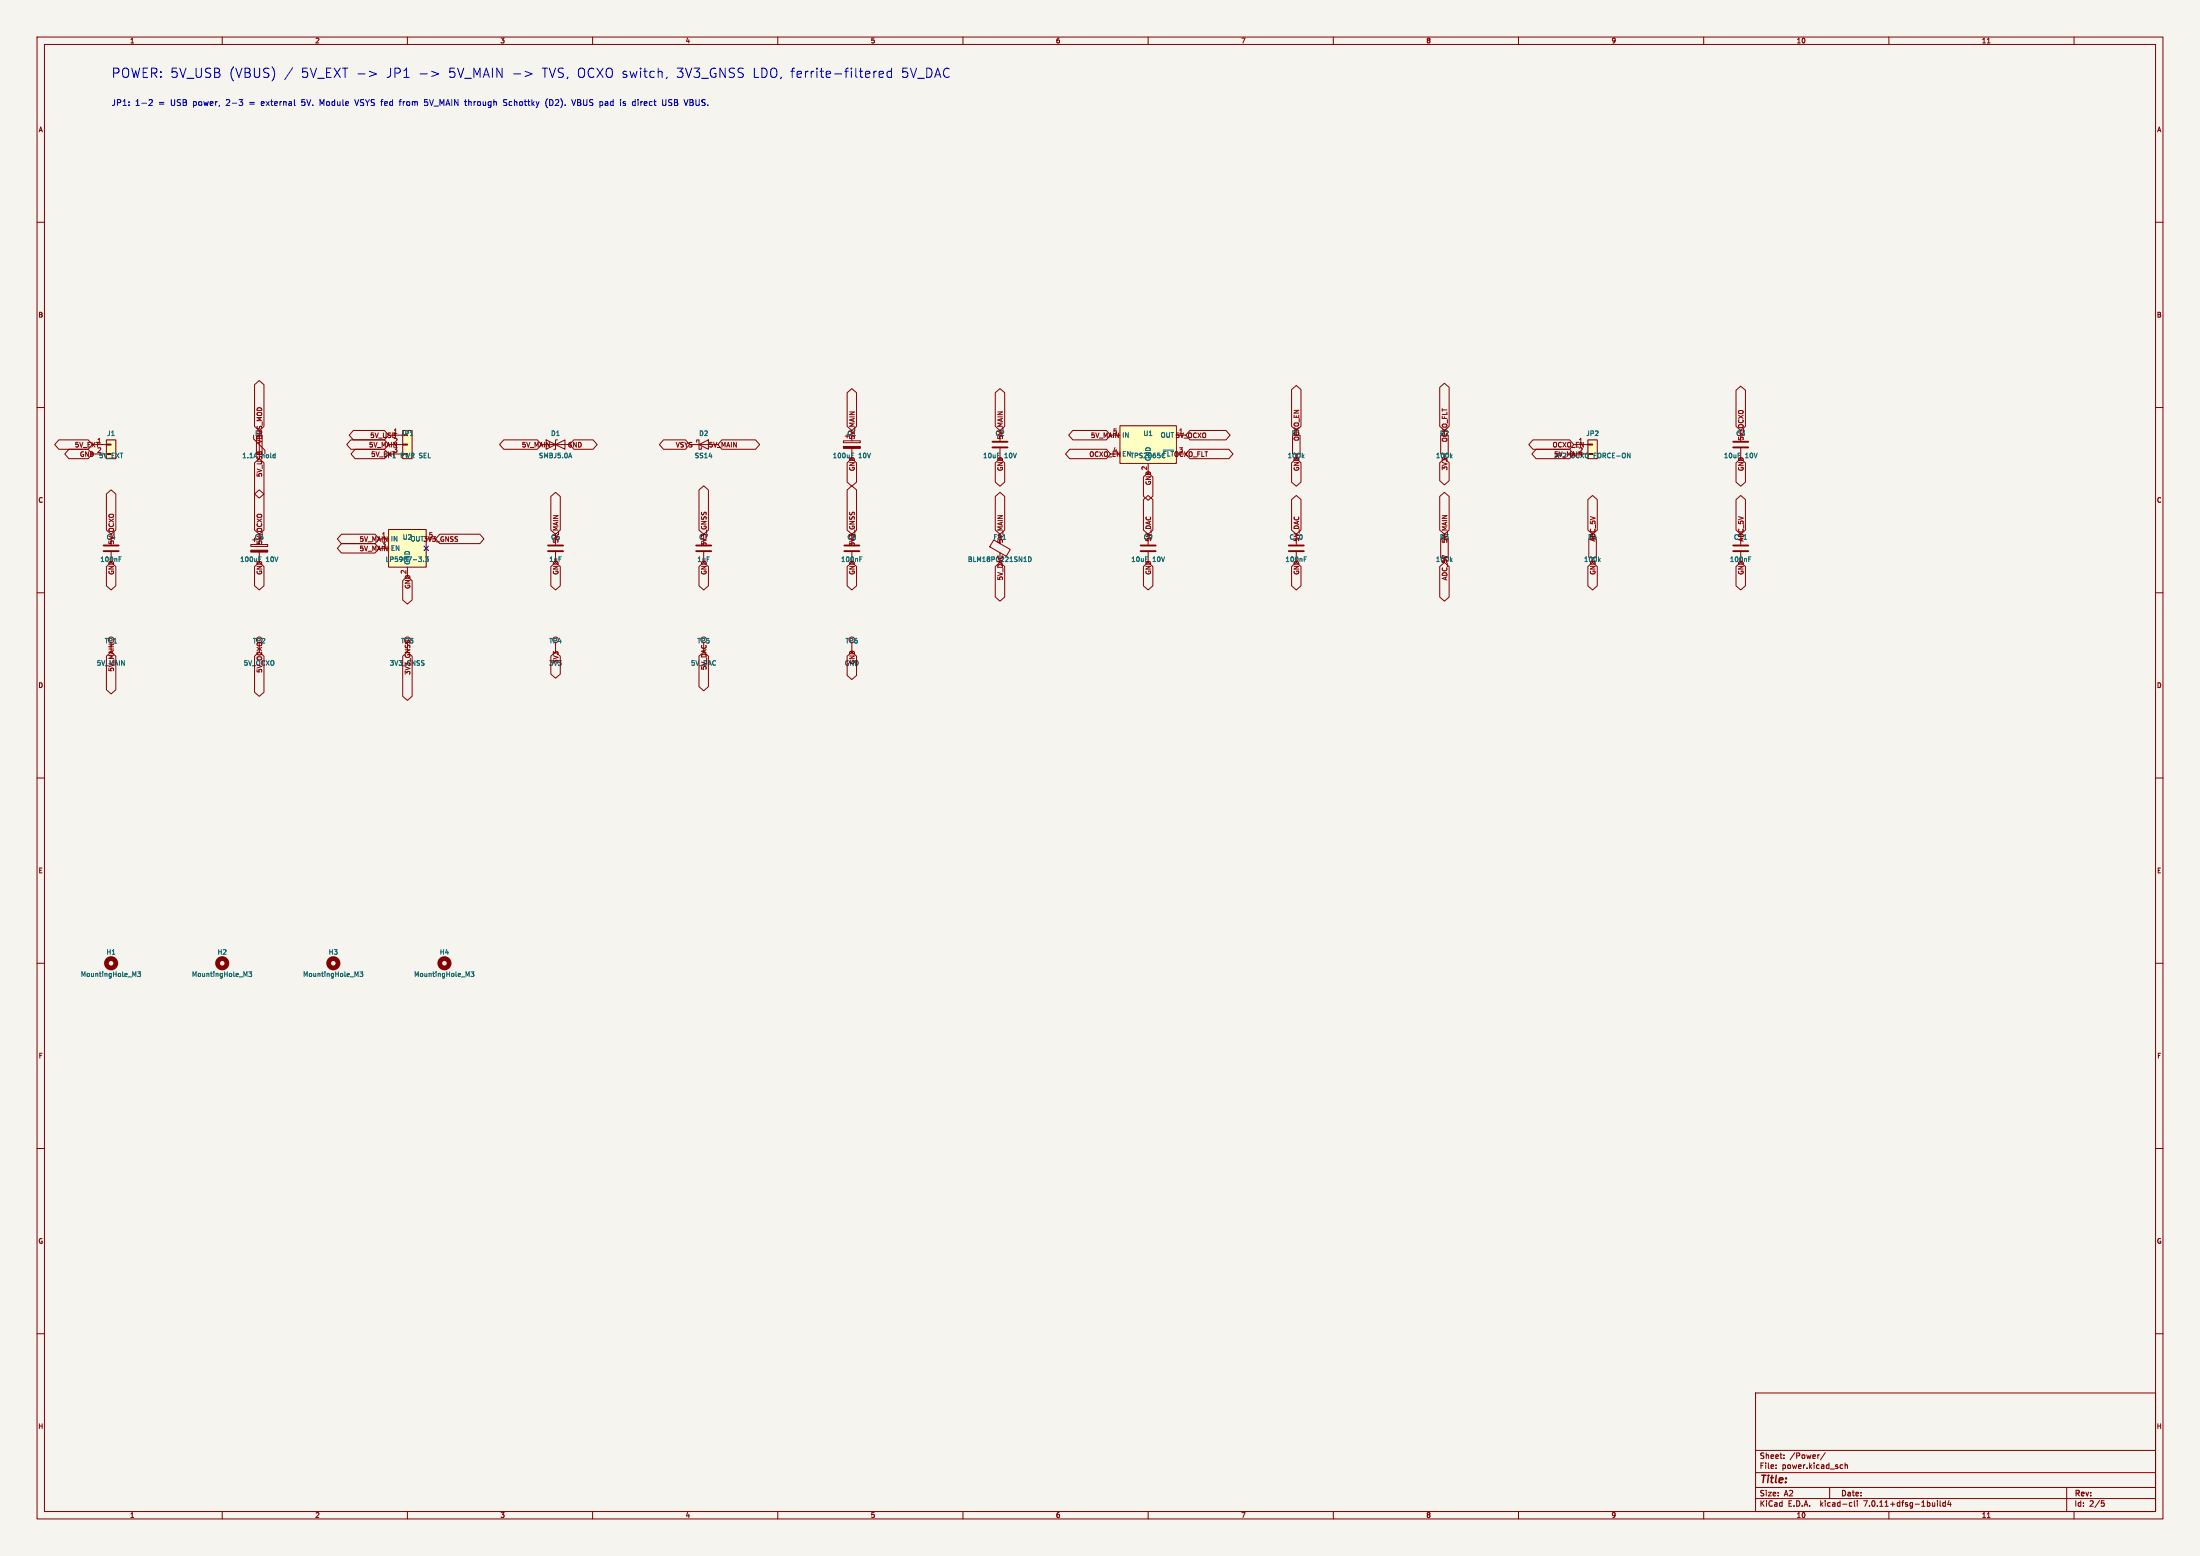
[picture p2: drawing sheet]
<svg xmlns="http://www.w3.org/2000/svg" width="594mm" height="420mm" viewBox="0 0 594 420" stroke-linecap="round" stroke-linejoin="round" font-family="sans-serif">
<path d="M0 0h594v420h-594z" fill="#f5f4ef" stroke="#f5f4ef" stroke-width=".27"/>
<g fill="none" stroke="#840000" stroke-width=".27">
<path d="M10 10h574v400h-574zM12 12h570v396h-570zM60 10v2M110 10v2M160 10v2M210 10v2M260 10v2M310 10v2M360 10v2M410 10v2M460 10v2M510 10v2"/>
<path d="M536.6 11.6h.7M560 10v2M10 60h2M582 60h2M10 110h2M15.9 118.7h7.9l1.1 1.3-1.1 1.3h-7.9l-1.1-1.3zM24.9 120h3.8M28.7 119.9h1.3v.2h-1.3zM28.7 118.7h2.6v5.1h-2.6zM68.5 117.5v1l3 3v1M68.7 103.8l1.3-1.1 1.3 1.1v11.3l-1.3 1.1-1.3-1.1zM69.2 117.5h1.6v5h-1.6z"/>
<path d="M70 117.5v5M94.7 118.7h9.1l1.1 1.3-1.1 1.3h-9.1l-1.1-1.3zM95.4 116.2h8.4l1.1 1.3-1.1 1.2h-8.4l-1.1-1.2zM104.9 120h3.8M104.9 117.5h3.8M108.7 119.9h1.3v.2h-1.3zM108.7 116.2h2.6v7.6h-2.6zM136 118.7h9.1l1.1 1.3-1.1 1.3h-9.1l-1.1-1.3zM147.5 118.7v2.6l5-2.6v2.6zM148.7 120h5.1M150.5 118.7h-.5v2.6h-.5M154.9 118.7h5.2l1.1 1.3-1.1 1.3h-5.2l-1.1-1.3z"/>
<path d="M179.1 118.7h6l1.1 1.3-1.1 1.3h-6l-1.1-1.3zM186.2 120h5.1M188.1 119.4v-.7h.6v2.6h.7v-.7M188.7 120l2.6-1.3v2.6zM194.9 118.7h9.1l1.1 1.3-1.1 1.3h-9.1l-1.1-1.3zM227.7 119h4.6v.5h-4.6zM228.7 106l1.3-1.1 1.3 1.1v9.1l-1.3 1.1-1.3-1.1zM268.7 106l1.3-1.1 1.3 1.1v9.1l-1.3 1.1-1.3-1.1zM289.7 116.2h9l1.1 1.3-1.1 1.2h-9l-1.2-1.2zM302.4 114.9h15.2v10.2h-15.2zM321.3 116.2h9.7l1.1 1.3-1.1 1.2h-9.7l-1.1-1.2zM348.7 105.2l1.3-1.2 1.3 1.2v9.9l-1.3 1.1-1.3-1.1z"/>
<path d="M349 117.5h2v5h-2zM388.7 104.6l1.3-1.2 1.3 1.2v10.5l-1.3 1.1-1.3-1.1zM389 117.5h2v5h-2zM413.9 118.7h9.9l1.1 1.3-1.1 1.3h-9.9l-1.1-1.3zM424.9 120h3.8M428.7 119.9h1.3v.2h-1.3zM428.7 118.7h2.6v5.1h-2.6zM468.7 105.3l1.3-1.1 1.3 1.1v9.8l-1.3 1.1-1.3-1.1zM582 110h2M18.6 121.3h5.2l1.1 1.2-1.1 1.3h-5.2l-1.1-1.3zM24.9 122.5h3.8M28.7 133.3l1.3-1.1 1.3 1.1v9.8l-1.3 1.1-1.3-1.1z"/>
<path d="M68.7 133.3l1.3-1.1 1.3 1.1v9.8l-1.3 1.1-1.3-1.1zM68.7 124.9l1.3-1.1 1.3 1.1v8.4l-1.3 1.1-1.3-1.1zM95.9 121.3h7.9l1.1 1.2-1.1 1.3h-7.9l-1.1-1.3zM104.9 122.5h3.8M148.7 134l1.3-1.1 1.3 1.1v9.1l-1.3 1.1-1.3-1.1zM188.7 132.3l1.3-1.2 1.3 1.2v10.8l-1.3 1.1-1.3-1.1zM228.7 132.3l1.3-1.2 1.3 1.2v10.8l-1.3 1.1-1.3-1.1zM228.7 124.9l1.3-1.1 1.3 1.1v5.2l-1.3 1.1-1.3-1.1zM230 121v2.8M268.7 134l1.3-1.1 1.3 1.1v9.1l-1.3 1.1-1.3-1.1zM268.7 124.9l1.3-1.1 1.3 1.1v5.2l-1.3 1.1-1.3-1.1zM270 121v2.8"/>
<path d="M288.8 121.3h9.9l1.1 1.2-1.1 1.3h-9.9l-1.1-1.3zM308.7 134.9l1.3-1.2 1.3 1.2v8.2l-1.3 1.1-1.3-1.1zM308.7 128.7l1.3-1.1 1.3 1.1v5.2l-1.3 1.1-1.3-1.1zM310 125.1v2.5M321.3 121.3h10.5l1.1 1.2-1.1 1.3h-10.5l-1.1-1.3zM348.7 134.9l1.3-1.2 1.3 1.2v8.2l-1.3 1.1-1.3-1.1zM348.7 124.9l1.3-1.1 1.3 1.1v5.2l-1.3 1.1-1.3-1.1zM388.7 134l1.3-1.1 1.3 1.1v9.1l-1.3 1.1-1.3-1.1zM388.7 124.9l1.3-1.1 1.3 1.1v4.9l-1.3 1.1-1.3-1.1zM414.7 121.3h9.1l1.1 1.2-1.1 1.3h-9.1l-1.1-1.3zM424.9 122.5h3.8M428.7 134.9l1.3-1.2 1.3 1.2v8.2l-1.3 1.1-1.3-1.1z"/>
<path d="M468.7 124.9l1.3-1.1 1.3 1.1v5.2l-1.3 1.1-1.3-1.1zM468.7 134.9l1.3-1.2 1.3 1.2v8.2l-1.3 1.1-1.3-1.1zM470 121v2.8M10 160h2M28.7 152.9l1.3-1.1 1.3 1.1v5.2l-1.3 1.1-1.3-1.1zM30 149v2.8M67.7 147h4.6v.5h-4.6zM68.7 152.9l1.3-1.1 1.3 1.1v5.2l-1.3 1.1-1.3-1.1zM70 149v2.8M92.2 144.2h9.1l1.1 1.3-1.1 1.2h-9.1l-1.1-1.2zM92.2 146.7h9.1l1.1 1.3-1.1 1.3h-9.1l-1.1-1.3zM104.9 142.9h10.2v10.2h-10.2z"/>
<path d="M108.7 156.7l1.3-1.1 1.3 1.1v5.2l-1.3 1.1-1.3-1.1zM110 153.1v2.5M118.7 144.2h10.9l1.1 1.3-1.1 1.2h-10.9l-1.1-1.2zM148.7 152.9l1.3-1.1 1.3 1.1v5.2l-1.3 1.1-1.3-1.1zM150 149v2.8M188.7 152.9l1.3-1.1 1.3 1.1v5.2l-1.3 1.1-1.3-1.1zM190 149v2.8M228.7 152.9l1.3-1.1 1.3 1.1v5.2l-1.3 1.1-1.3-1.1zM230 149v2.8M268.3 145.7l4.5 2.6-1.1 1.9-4.5-2.6zM268.7 152.9l1.3-1.1 1.3 1.1v8.3l-1.3 1.1-1.3-1.1zM270 149.2v2.6"/>
<path d="M308.7 152.9l1.3-1.1 1.3 1.1v5.2l-1.3 1.1-1.3-1.1zM310 144.2v2.8M310 149v2.8M348.7 152.9l1.3-1.1 1.3 1.1v5.2l-1.3 1.1-1.3-1.1zM350 144.2v2.8M350 149v2.8M388.7 152.9l1.3-1.1 1.3 1.1v8.3l-1.3 1.1-1.3-1.1zM389 145.5h2v5h-2zM428.7 152.9l1.3-1.1 1.3 1.1v5.2l-1.3 1.1-1.3-1.1zM429 145.5h2v5h-2zM468.7 152.9l1.3-1.1 1.3 1.1v5.2l-1.3 1.1-1.3-1.1zM470 144.2v2.8"/>
<path d="M470 149v2.8M582 160h2M28.7 177.1l1.3-1.1 1.3 1.1v9.1l-1.3 1.1-1.3-1.1zM68.7 177.1l1.3-1.1 1.3 1.1v9.8l-1.3 1.1-1.3-1.1zM108.7 177.1l1.3-1.1 1.3 1.1v10.8l-1.3 1.2-1.3-1.2zM148.7 177.1l1.3-1.1 1.3 1.1v4.9l-1.3 1.1-1.3-1.1zM150 173.5v2.5M188.7 177.1l1.3-1.1 1.3 1.1v8.2l-1.3 1.2-1.3-1.2zM190 173.5v2.5M228.7 177.1l1.3-1.1 1.3 1.1v5.2l-1.3 1.1-1.3-1.1zM230 173.5v2.5M10 210h2"/>
<path d="M582 210h2M10 260h2M582 260h2M10 310h2M582 310h2M10 360h2M474 376h108v32h-108zM582 360h2M474 397.5h108M474 391.5h108M479.5 396.2v.2M479.5 395.4v.2"/>
<path d="M481.7 393.5v.2M481.7 392.7v.2M491.2 392.7h-.2M492.8 392.1l-1.3 1.9M497.1 395.4h.4M497.5 396.3l-.4 .1M498.2 395.5l.5-.1 .1 1M498.2 394.9v1.5M60 408v2M110 408v2M160 408v2M210 408v2"/>
<path d="M260 408v2M310 408v2M360 408v2M410 408v2M460 408v2M474 404.5h108M474 401.5h108M494 401.5v3M499.6 405.6h.4M500 406.5l-.4 .1M500.7 405.1v1.3l.2 .2M501.5 405.1v.1"/>
<path d="M501.5 405.6v1M510 408v2M523.1 405.1v.1M523.1 405.6v1M523.8 405.1v1.3l.2 .2M525.2 405.6h-.4l-.3 .3 .2 .6h.5M525.2 405.1v1.5M526.2 405l-.3 1.1h.9M526.6 405.6v1M536.6 409.6h.7M558 401.5v6.5M560 408v2"/>
<path d="M567.4 405.1h.7M567.5 405.6h.4l.3 .3-.2 .6-.5 .1"/>
<circle cx="30" cy="172.7" r=".76"/>
<circle cx="70" cy="172.7" r=".76"/>
<circle cx="110" cy="172.7" r=".76"/>
<circle cx="150" cy="172.7" r=".76"/>
<circle cx="190" cy="172.7" r=".76"/>
<circle cx="230" cy="172.7" r=".76"/>
</g>
<g fill="#840000" stroke="#840000" stroke-width=".27">
<path d="M227.7 120.5h4.6v.5h-4.6z"/>
<path d="M67.7 148.5h4.6v.5h-4.6z"/>
</g>
<g fill="none" stroke="#006464" stroke-width=".27">
<path d="M154 122.3l.4 1.3M229.9 122.3h.6M314.1 121.5h2.8M351.7 123.1l.4 .5M352.1 122.7l-.5 .5M391.7 123.1l.4 .5M392.1 122.7l-.5 .5M32.1 150.9h.5M32.1 150.3h.7M69.9 150.3h.6M113 150.3h.8l-.4 .5M113.7 150.9v.6"/>
<path d="M114.4 151.5v.1M114.8 150.3h.8l-.4 .5 .4 .1v.6h-.8M232.1 150.9h.5M232.1 150.3h.7M277.7 150.3a.64 .64 0 0 1 .7 .6 .64 .64 0 0 1-.7 .7zM352.1 150.9h.5M352.1 150.3h.7M391.7 151.1l.4 .5M392.1 150.7l-.5 .5M431.7 151.1l.4 .5M432.1 150.7l-.5 .5M472.1 150.9h.5"/>
<path d="M472.1 150.3h.7M36.3 263.2l.4-.9v1.3M37.2 262.3h.8l-.5 .5 .4 .1v.6h-.7M66.3 263.2l.4-.9v1.3M67.2 262.3h.8l-.5 .5 .4 .1v.6h-.7M96.3 263.2l.4-.9v1.3M97.2 262.3h.8l-.5 .5 .4 .1v.6h-.7M126.3 263.2l.4-.9v1.3M127.2 262.3h.8l-.5 .5 .4 .1v.6h-.7"/>
</g>
<g fill="#ffffc2" stroke="#ffffc2" stroke-width=".27">
<path d="M28.7 118.7h2.6v5.1h-2.6z"/>
<path d="M104.9 142.9h10.2v10.2h-10.2z"/>
<path d="M428.7 118.7h2.6v5.1h-2.6z"/>
<path d="M108.7 116.2h2.6v7.6h-2.6z"/>
<path d="M302.4 114.9h15.2v10.2h-15.2z"/>
</g>
<g fill="none" stroke="#840000" stroke-width=".51">
<path d="M268 119.2h4M468 119.2h4M268 120.8h4M468 120.8h4M28 148.8h4M28 147.2h4M148 148.8h4M148 147.2h4M188 148.8h4M188 147.2h4M228 148.8h4M228 147.2h4"/>
<path d="M308 148.8h4M308 147.2h4M348 148.8h4M348 147.2h4M468 148.8h4M468 147.2h4"/>
</g>
<g fill="none" stroke="#840000" stroke-width="1.3">
<circle cx="30" cy="260" r="1.27"/>
<circle cx="60" cy="260" r="1.27"/>
<circle cx="90" cy="260" r="1.27"/>
<circle cx="120" cy="260" r="1.27"/>
</g>
<g fill="none" stroke="#0000c2" stroke-width=".27">
<path d="M79 18.3l-2.1 3.2M99.7 19.2l1.9 .7-1.9 .8M113.4 19.9h1.9M116.5 19.2l1.9 .7-1.9 .8M141.8 19.2l1.9 .7-1.9 .8M178.4 19.2l.4 .4v1.3M234 19.2l.7 .1 .2 .5-1.2 .3M235.9 19.2v1.7M236.6 19.2l-.4 .1-.3 .4M240.7 19.3l-.7-.1-.5 .5v.7l.2 .4h1M240.7 18.4v2.5M40.3 27l.5-.1 .3 .4-.9 1.2h.9"/>
<path d="M64.5 26.9h1l-.5 .6M65.2 27.5l.3 .3v.4l-.3 .3M79.5 28.4l.2 .1M86.9 28l-.5-1.1v1.6M95.8 26.9l.5 1.6M107.7 27.4h.6M108.3 26.9l-.3 .2v1.4M109 20.9h1.5M114.6 28.3l.8 .1M115.4 26.9h-.7l-.1 .7h.8M136.8 27h-.8v.5l.7 .3 .1 .4-.3 .3-.6-.1M147.8 26.7a1.83 1.83 0 0 0 0 2.4"/>
<path d="M148.8 26.9h-.4v1.6h.4M154.4 26.9l.5 1.6 .5-1.6M168.3 27.9l.5 .1 .1 .3-.2 .2-.5-.1M168.3 27.5h.5M172.3 26.9v.1M172.3 27.4v1.1M179.8 26.9v1.3l-.1 .2-.5 .1M180.1 20.8l-.2 .5M180.5 28.4l.2 .1M180.8 26.9l-.3 .3 .3 .4M186.3 26.9h.5M186.3 28.5h.6"/>
<path d="M186.3 27.6h.5M234.7 20.8l-.7 .1M237.4 20.1l1.2-.3-.2-.5-.7-.1-.3 .4 .1 1.2h.9"/>
</g>
<path d="M114.5 147.4l1.2 1.2M115.7 147.4l-1.2 1.2" fill="none" stroke="#000084" stroke-width=".27"/>
<g font-size="3.5" fill="#0000c2">
<text x="30" y="21.2">POWER: 5V_USB</text>
<text x="61.6" y="21.2">(VBUS)</text>
<text x="80.9" y="21.2">5V_EXT -&gt;</text>
<text x="103.8" y="21.2">JP1</text>
<text x="120.5" y="21.2">5V_MAIN -&gt;</text>
<text x="145.6" y="21.2">TVS, OCXO switch,</text>
<text x="181.8" y="21.2">3V3_GNSS</text>
<text x="202.4" y="21.2">LDO, ferrite-filtered</text>
<text x="242.4" y="21.2">5V_DAC</text>
</g>
<text font-size="2.8" fill="#840000" x="475" y="400.9">Title:</text>
<g font-size="2.2" fill="#0000c2">
<text x="30" y="28.8">JP1:</text>
<text x="36.5" y="28.8">1-2</text>
<text x="42.8" y="28.8">=</text>
<text x="46.2" y="28.8">USB</text>
<text x="52.3" y="28.8">power,</text>
<text x="61.4" y="28.8">2-3</text>
<text x="67.8" y="28.8">=</text>
<text x="71.1" y="28.8">external</text>
<text x="82.1" y="28.8">5V.</text>
<text x="87.2" y="28.8">Module</text>
<text x="96.9" y="28.8">VSYS fed</text>
<text x="109.1" y="28.8">from</text>
<text x="116" y="28.8">5V_MAIN</text>
<text x="127.1" y="28.8">through</text>
<text x="137.6" y="28.8">Schottky</text>
<text x="149.1" y="28.8">(D2).</text>
<text x="156.4" y="28.8">VBUS pad</text>
<text x="169.7" y="28.8">is</text>
<text x="173.1" y="28.8">direct</text>
<text x="181.3" y="28.8">USB</text>
<text x="187.5" y="28.8">VBUS.</text>
</g>
<g font-size="2.1" fill="#840000">
<text x="475" y="394">Sheet:</text>
<text x="483.2" y="394">/Power/</text>
<text x="475" y="396.7">File:</text>
<text x="481.1" y="396.7">power.kicad_sch</text>
<text x="475" y="406.9">KiCad</text>
<text x="475" y="404.1">Size:</text>
<text x="481.7" y="404.1">A2</text>
<text x="482.7" y="406.9">E.D.A.</text>
<text x="491.6" y="406.9">kicad-cli</text>
<text x="497" y="404.1">Date:</text>
<text x="503.5" y="406.9">7.0.11+dfsg-1build4</text>
<text x="560" y="404.3">Rev:</text>
<text x="560" y="406.9">Id:</text>
<text x="564.1" y="406.9">2/5</text>
</g>
<g font-size="1.8" fill="#840000">
<text x="35" y="11.9">1</text>
<text x="85" y="11.9">2</text>
<text x="135" y="11.9">3</text>
<text x="185" y="11.9">4</text>
<text x="235" y="11.9">5</text>
<text x="285" y="11.9">6</text>
<text x="335" y="11.9">7</text>
<text x="385" y="11.9">8</text>
<text x="435" y="11.9">9</text>
<text x="485" y="11.9">10</text>
<text x="535" y="11.9">11</text>
<text x="10.3" y="35.9">A</text>
<text x="582.3" y="35.9">A</text>
<text x="10.3" y="85.9">B</text>
<text x="582.3" y="85.9">B</text>
<text x="26.1" y="119.7">1</text>
<text x="68.7" y="117.9">F1</text>
<text x="71" y="119.8" transform="rotate(-90 71 119.8)">VBUS_MOD</text>
<text x="99.9" y="118.4">5V_USB</text>
<text x="106.1" y="117.2">1</text>
<text x="106.1" y="119.7">2</text>
<text x="228.7" y="117.9">C1</text>
<text x="231" y="118.7" transform="rotate(-90 231 118.7)">5V_MAIN</text>
<text x="268.7" y="117.9">C2</text>
<text x="271" y="118.7" transform="rotate(-90 271 118.7)">5V_MAIN</text>
<text x="294.4" y="118.4">5V_MAIN</text>
<text x="313.3" y="118.3">OUT5V_OCXO</text>
<text x="318.2" y="117.2">1</text>
<text x="348.7" y="117.9">R1</text>
<text x="351" y="119.2" transform="rotate(-90 351 119.2)">OCXO_EN</text>
<text x="388.7" y="117.9">R2</text>
<text x="391" y="119.5" transform="rotate(-90 391 119.5)">OCXO_FLT</text>
<text x="468.7" y="117.9">C3</text>
<text x="471" y="119.1" transform="rotate(-90 471 119.1)">5V_OCXO</text>
<text x="20.1" y="121">5V_EXT</text>
<text x="21.5" y="123.5">GND 5V_EXT</text>
<text x="65.3" y="123.9">1.1A</text>
<text x="70.6" y="123.9">hold</text>
<text x="99.5" y="121">5V_MAIN</text>
<text x="100.1" y="123.5">5V_EXT</text>
<text x="103.5" y="123.9">JP1</text>
<text x="106.1" y="122.3">3</text>
<text x="140.8" y="121">5V_MAIN</text>
<text x="153.2" y="121">GND</text>
<text x="182.4" y="121">VSYS</text>
<text x="191.3" y="121">5V_MAIN</text>
<text x="265.3" y="123.9">10uF</text>
<text x="294" y="123.5">OCXO_EN</text>
<text x="300.4" y="122.3">4</text>
<text x="313.8" y="123.4">~{FLT}</text>
<text x="316.9" y="123.5">OCXO_FLT</text>
<text x="318.2" y="122.3">3</text>
<text x="347.6" y="123.9">100k</text>
<text x="419.1" y="121">OCXO_EN</text>
<text x="419.5" y="123.9">JP2</text>
<text x="419.5" y="123.5">5V_MAIN</text>
<text x="426.1" y="122.3">2</text>
<text x="465.3" y="123.9">10uF</text>
<text x="71" y="128.9" transform="rotate(-90 71 128.9)">5V_USB</text>
<text x="231" y="127.3" transform="rotate(-90 231 127.3)">GND</text>
<text x="271" y="127.3" transform="rotate(-90 271 127.3)">GND</text>
<text x="309.7" y="127.1" transform="rotate(-90 309.7 127.1)">2</text>
<text x="311" y="131.1" transform="rotate(-90 311 131.1)">GND</text>
<text x="351" y="127.3" transform="rotate(-90 351 127.3)">GND</text>
<text x="391" y="127.1" transform="rotate(-90 391 127.1)">3V3</text>
<text x="471" y="127.3" transform="rotate(-90 471 127.3)">GND</text>
<text x="10.3" y="135.9">C</text>
<text x="582.3" y="135.9">C</text>
<text x="28.7" y="145.9">C4</text>
<text x="31" y="147.1" transform="rotate(-90 31 147.1)">5V_OCXO</text>
<text x="68.7" y="145.9">C5</text>
<text x="71" y="147.1" transform="rotate(-90 71 147.1)">5V_OCXO</text>
<text x="97" y="146.4">5V_MAIN</text>
<text x="97" y="149">5V_MAIN</text>
<text x="110.7" y="146.3">OUT3V3_GNSS</text>
<text x="115.6" y="145.2">5</text>
<text x="148.7" y="145.9">C6</text>
<text x="151" y="146.7" transform="rotate(-90 151 146.7)">5V_MAIN</text>
<text x="188.7" y="145.9">C7</text>
<text x="191" y="147.6" transform="rotate(-90 191 147.6)">3V3_GNSS</text>
<text x="228.7" y="145.9">C8</text>
<text x="231" y="147.6" transform="rotate(-90 231 147.6)">3V3_GNSS</text>
<text x="268.1" y="145.9">FB1</text>
<text x="271" y="146.7" transform="rotate(-90 271 146.7)">5V_MAIN</text>
<text x="308.7" y="145.9">C9</text>
<text x="311" y="146.3" transform="rotate(-90 311 146.3)">5V_DAC</text>
<text x="348.1" y="145.9">C10</text>
<text x="351" y="146.3" transform="rotate(-90 351 146.3)">5V_DAC</text>
<text x="388.7" y="145.9">R3</text>
<text x="391" y="146.7" transform="rotate(-90 391 146.7)">5V_MAIN</text>
<text x="428.7" y="145.9">R4</text>
<text x="431" y="146.3" transform="rotate(-90 431 146.3)">ADC_5V</text>
<text x="468.1" y="145.9">C11</text>
<text x="471" y="146.3" transform="rotate(-90 471 146.3)">ADC_5V</text>
<text x="31" y="155.3" transform="rotate(-90 31 155.3)">GND</text>
<text x="71" y="155.3" transform="rotate(-90 71 155.3)">GND</text>
<text x="109.7" y="155.1" transform="rotate(-90 109.7 155.1)">2</text>
<text x="148.2" y="151.9">1uF</text>
<text x="151" y="155.3" transform="rotate(-90 151 155.3)">GND</text>
<text x="188.2" y="151.9">1uF</text>
<text x="191" y="155.3" transform="rotate(-90 191 155.3)">GND</text>
<text x="231" y="155.3" transform="rotate(-90 231 155.3)">GND</text>
<text x="305.3" y="151.9">10uF</text>
<text x="311" y="155.3" transform="rotate(-90 311 155.3)">GND</text>
<text x="351" y="155.3" transform="rotate(-90 351 155.3)">GND</text>
<text x="387.6" y="151.9">100k</text>
<text x="427.6" y="151.9">100k</text>
<text x="431" y="155.3" transform="rotate(-90 431 155.3)">GND</text>
<text x="471" y="155.3" transform="rotate(-90 471 155.3)">GND</text>
<text x="111" y="159.1" transform="rotate(-90 111 159.1)">GND</text>
<text x="271" y="156.8" transform="rotate(-90 271 156.8)">5V_DAC</text>
<text x="391" y="156.8" transform="rotate(-90 391 156.8)">ADC_5V</text>
<text x="28.2" y="173.9">TP1</text>
<text x="68.2" y="173.9">TP2</text>
<text x="108.2" y="173.9">TP3</text>
<text x="188.2" y="173.9">TP5</text>
<text x="26" y="179.9">5V_MAIN</text>
<text x="65.7" y="179.9">5V_OCXO</text>
<text x="105.2" y="179.9">3V3_GNSS</text>
<text x="148.1" y="179.9">3V3</text>
<text x="151" y="179.3" transform="rotate(-90 151 179.3)">3V3</text>
<text x="231" y="179.5" transform="rotate(-90 231 179.5)">GND</text>
<text x="10.3" y="185.9">D</text>
<text x="31" y="181.4" transform="rotate(-90 31 181.4)">5V_MAIN</text>
<text x="71" y="181.7" transform="rotate(-90 71 181.7)">5V_OCXO</text>
<text x="111" y="182.3" transform="rotate(-90 111 182.3)">3V3_GNSS</text>
<text x="191" y="181" transform="rotate(-90 191 181)">5V_DAC</text>
<text x="582.3" y="185.9">D</text>
<text x="10.3" y="235.9">E</text>
<text x="582.3" y="235.9">E</text>
<text x="10.3" y="285.9">F</text>
<text x="582.3" y="285.9">F</text>
<text x="10.3" y="335.9">G</text>
<text x="582.3" y="335.9">G</text>
<text x="10.2" y="385.9">H</text>
<text x="582.2" y="385.9">H</text>
<text x="35" y="409.9">1</text>
<text x="85" y="409.9">2</text>
<text x="135" y="409.9">3</text>
<text x="185" y="409.9">4</text>
<text x="235" y="409.9">5</text>
<text x="285" y="409.9">6</text>
<text x="335" y="409.9">7</text>
<text x="385" y="409.9">8</text>
<text x="435" y="409.9">9</text>
<text x="485" y="409.9">10</text>
<text x="535" y="409.9">11</text>
</g>
<g font-size="1.8" fill="#006464">
<text x="28.8" y="117.9">J1</text>
<text x="108.2" y="117.9">JP1</text>
<text x="148.7" y="117.9">D1</text>
<text x="188.7" y="117.9">D2</text>
<text x="302.9" y="118.3">IN</text>
<text x="308.6" y="117.9">U1</text>
<text x="428.2" y="117.9">JP2</text>
<text x="26.1" y="122.3">2</text>
<text x="108.1" y="123.9">PWR SEL</text>
<text x="145.4" y="123.9">SMBJ5.0A</text>
<text x="187.5" y="123.9">SS14</text>
<text x="224.7" y="123.9">100uF</text>
<text x="231.8" y="123.9">10V</text>
<text x="271.2" y="123.9">10V</text>
<text x="302.9" y="123.4">EN</text>
<text x="305.1" y="123.9">TPS2065C</text>
<text x="310.9" y="124.6" transform="rotate(-90 310.9 124.6)">GND</text>
<text x="387.6" y="123.9">100k</text>
<text x="424.1" y="123.9">OCXO FORCE-ON</text>
<text x="471.2" y="123.9">10V</text>
<text x="105.4" y="146.3">IN</text>
<text x="105.4" y="148.9">EN</text>
<text x="108.6" y="145.9">U2</text>
<text x="27" y="151.9">100nF</text>
<text x="64.7" y="151.9">100uF</text>
<text x="71.8" y="151.9">10V</text>
<text x="104" y="151.9">LP5907-3.3</text>
<text x="110.9" y="152.6" transform="rotate(-90 110.9 152.6)">GND</text>
<text x="227" y="151.9">100nF</text>
<text x="261.2" y="151.9">BLM18PG221SN1D</text>
<text x="311.2" y="151.9">10V</text>
<text x="347" y="151.9">100nF</text>
<text x="467" y="151.9">100nF</text>
<text x="148.2" y="173.9">TP4</text>
<text x="228.2" y="173.9">TP6</text>
<text x="186.5" y="179.9">5V_DAC</text>
<text x="228" y="179.9">GND</text>
<text x="28.6" y="257.9">H1</text>
<text x="58.6" y="257.9">H2</text>
<text x="88.6" y="257.9">H3</text>
<text x="118.6" y="257.9">H4</text>
<text x="21.7" y="263.9">MountingHole_M3</text>
<text x="51.7" y="263.9">MountingHole_M3</text>
<text x="81.7" y="263.9">MountingHole_M3</text>
<text x="111.7" y="263.9">MountingHole_M3</text>
</g>
<g font-size="1.8" fill="#a90000">
<text x="300.4" y="117.2">5</text>
<text x="426.1" y="119.7">1</text>
<text x="102.9" y="145.2">1</text>
<text x="102.9" y="147.7">3</text>
</g>
</svg>
